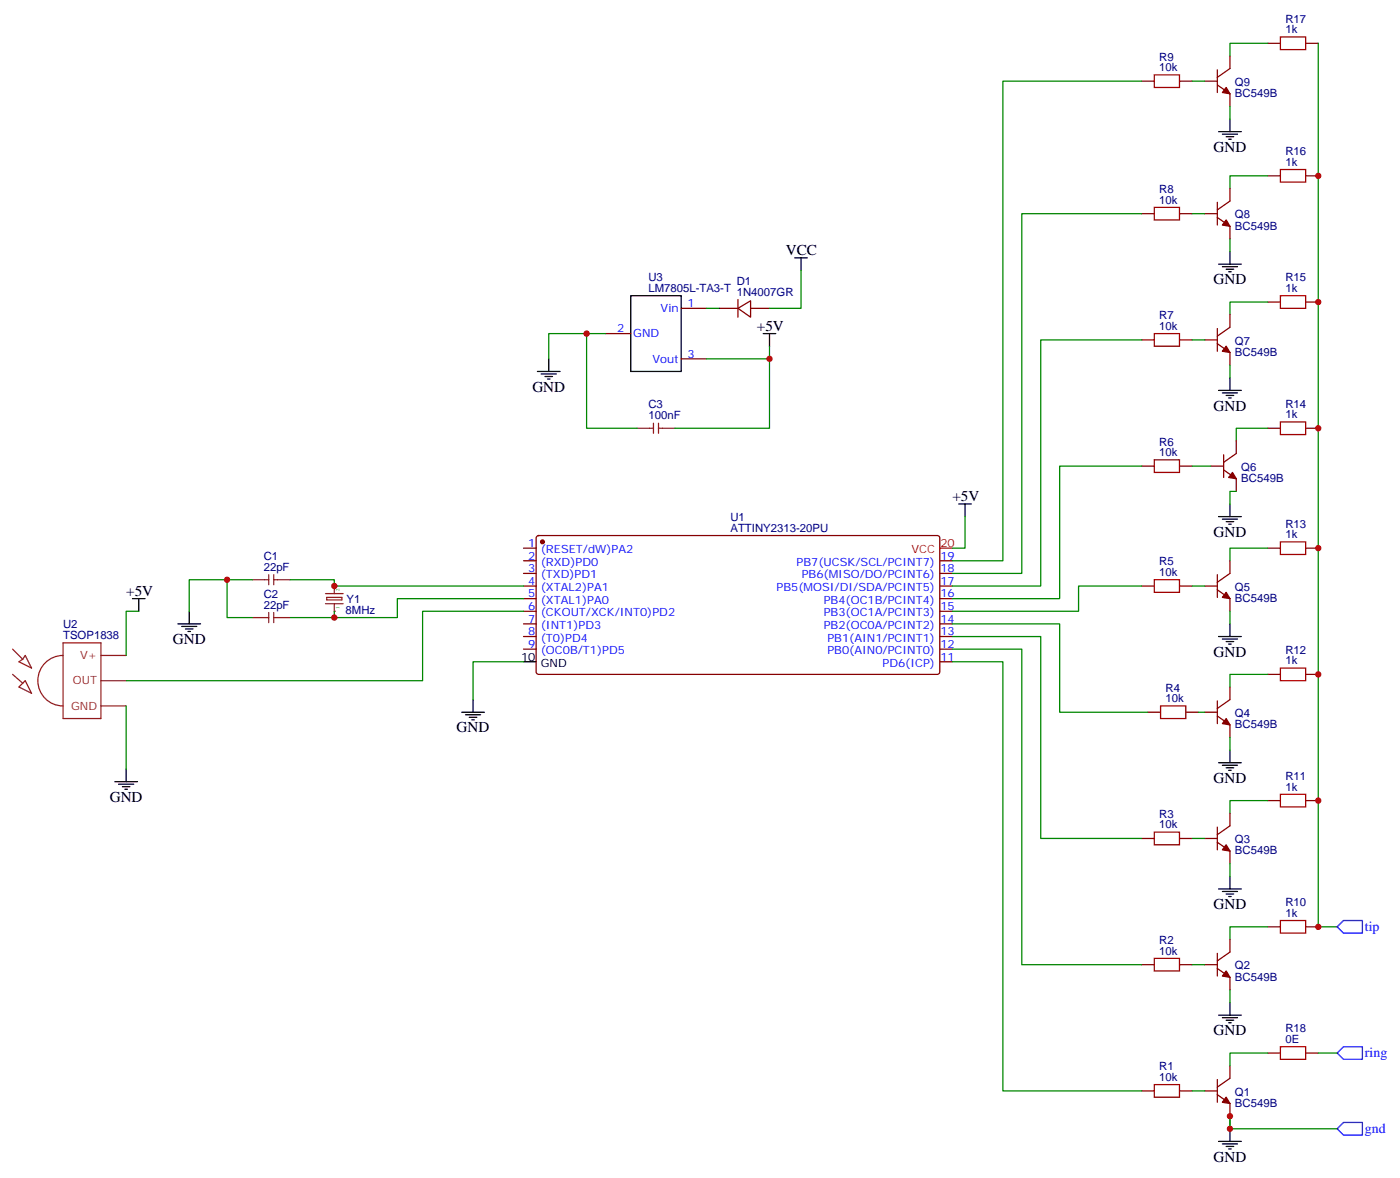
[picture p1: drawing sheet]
<svg xmlns="http://www.w3.org/2000/svg" width="392mm" height="329mm" viewBox="0 0 392 329" stroke-linecap="round" stroke-linejoin="round" font-family="sans-serif">
<g fill="none" stroke="#870000" stroke-width=".35">
<path d="M146.4 153.2h3.5M146.4 156.7h3.5M150.2 149.9l.4-.2h111.8l.4 .7v37.7l-.7 .4-111.7-.1-.5-.6v-37.4zM262.8 156.7h3.5M146.4 160.3h3.5M146.4 163.8h3.5M146.4 167.3h3.5M146.4 170.9h3.5M146.4 174.4h3.5M146.4 177.9h3.5M262.8 160.3h3.5M262.8 163.8h3.5"/>
<path d="M262.8 167.3h3.5M262.8 170.9h3.5M262.8 174.4h3.5M262.8 177.9h3.5M146.4 181.4h3.5M262.8 181.4h3.5M262.8 185h3.5"/>
</g>
<circle cx="151.7" cy="151.4" r=".53" fill="#870000" stroke="#870000" stroke-width=".35"/>
<path d="M146.4 185h3.5" fill="none" stroke="#000" stroke-width=".35"/>
<path d="M262.8 153.2h3.5" fill="none" stroke="#f00" stroke-width=".35"/>
<path d="M91 165.9h5M91 168.7h5M91.4 167h4.2v.7h-4.2zM93.5 163.8v2.1M93.5 168.7v2.2" fill="none" stroke="#8c2424" stroke-width=".35"/>
<g fill="#8c2424">
<circle cx="93.5" cy="163.8" r=".18"/>
<circle cx="93.5" cy="170.9" r=".18"/>
</g>
<g fill="none" stroke="#8c2424" stroke-width=".35">
<path d="M178.2 119.7h4.5M182.7 118.3v2.8M184.1 118.3v2.8M184.1 119.7h4.6M17.6 179.7h10.6v21.1h-10.6zM70.6 162h4.5M70.6 172.6h4.5M75.1 160.6v2.8M75.1 171.2v2.8M76.6 160.6v2.8M76.6 171.2v2.8M76.6 162h4.5"/>
<path d="M76.6 172.6h4.5M3.5 181.4l2.8 2.9M3.5 188.5l2.8 2.5M7.1 190.3l1.7 3.5-3.5-1.8zM7.1 183.2l1.7 3.5-3.5-1.7 1-.7zM17.6 183.2a7.1 7.1 0 0 0-7 7.1 7.1 7.1 0 0 0 7 7M28.2 197.3h7.1M28.2 190.3h7.1M28.2 183.2h7.1"/>
</g>
<g fill="none" stroke="#008700" stroke-width=".35">
<path d="M354.5 12.1h-10.5v3.5M368.7 12.1v246.9h5.2M319.3 22.7h-38.8v134h-14.2M333.4 22.7h3.5M344 29.7v3.6M319.3 59.7h-33.5v100.6h-19.5M333.4 59.7h3.5M354.5 49.1h-10.5v3.6M224 75.6v10.6h-8.8M344 66.8v3.5M164 93.2v26.5h14.2M169.3 93.2h-15.8v7.1"/>
<path d="M197.6 86.2h3.5M215.2 96.8v3.5h-17.6M319.3 95h-28.3v68.8h-24.7M333.4 95h3.5M354.5 84.4h-10.5v3.5M215.2 100.3v19.4h-26.5M344 102.1v3.5M354.5 119.7h-8.8v3.5M319.3 130.3h-23v37h-30M333.4 130.3h5.3M345.7 137.3h-1.7v3.6M269.9 144.4v8.8h-3.6"/>
<path d="M354.5 153.2h-10.5v3.5M38.8 170.9h-3.5v12.3M63.5 162v10.6h7.1M70.6 162h-17.7v8.9M81.1 162h12.4v1.8h52.9M81.1 172.6h12.4M146.4 167.3h-35.3v5.3h-17.6v-1.7M146.4 170.9h-28.2v19.4h-82.9M266.3 177.9h24.7v56.5h28.3M266.3 174.4h30v24.7h24.7M319.3 163.8h-17.7v7.1h-35.3M333.4 163.8h3.5"/>
<path d="M344 170.9v3.5M35.3 197.3v17.6M146.4 185h-14.1v10.5M266.3 185h14.2v119.9h38.8M266.3 181.4h19.5v88.2h33.5M335.1 199.1h1.8M354.5 188.5h-10.5v3.5M344 206.1v3.6M333.4 234.4h3.5M354.5 223.8h-10.5v3.5M344 241.4v3.5M354.5 259h-10.5v3.6"/>
<path d="M333.4 269.6h3.5M344 276.7v3.5M354.5 294.3h-10.5v3.6M368.7 294.3h5.2M333.4 304.9h3.5M344 315.5v-3.5v3.5h29.9"/>
</g>
<g fill="none" stroke="#000" stroke-width=".35">
<path d="M340.8 36.8h6.3M341.8 37.5h4.3M342.9 38.2h2.1M343.6 38.9h.7M344 33.3v3.5M222.2 72.1h3.6M224 72.1v3.5M340.8 73.8h6.3M341.8 74.5h4.3M342.9 75.2h2.1M343.6 76h.7M344 70.3v3.5"/>
<path d="M176.4 82.7h14.1v21.1h-14.1zM213.4 93.2h3.6M215.2 93.2v3.6M150.3 103.8h6.3M151.3 104.5h4.3M152.4 105.2h2.1M153.1 105.9h.7M153.5 100.3v3.5M340.8 109.1h6.3M341.8 109.8h4.3M342.9 110.5h2.1M343.6 111.2h.7"/>
<path d="M344 105.6v3.5M268.1 140.9h3.5M269.9 140.9v3.5M340.8 144.4h6.3M341.8 145.1h4.3M342.9 145.8h2.1M343.6 146.5h.7M344 140.9v3.5M37 167.3h3.6M38.8 167.3v3.6M49.7 174.4h6.4M50.8 175.1h4.2"/>
<path d="M51.9 175.8h2.1M52.6 176.5h.7M52.9 170.9v3.5M340.8 177.9h6.3M341.8 178.6h4.3M342.9 179.3h2.1M344 174.4v3.5M129.1 199.1h6.4M130.2 199.8h4.2M132.3 195.5v3.6M343.6 180h.7M32.1 218.5h6.4"/>
<path d="M33.2 219.2h4.2M34.2 219.9h2.1M35.3 214.9v3.6M131.2 200.5h2.1M131.9 201.2h.7M340.8 213.2h6.3M341.8 213.9h4.3M342.9 214.6h2.1M343.6 215.3h.7M344 209.7v3.5M34.9 220.6h.7M340.8 248.5h6.3"/>
<path d="M341.8 249.2h4.3M342.9 249.9h2.1M343.6 250.6h.7M344 244.9v3.6M340.8 283.7h6.3M341.8 284.4h4.3M342.9 285.2h2.1M343.6 285.9h.7M344 280.2v3.5M340.8 319h6.3M341.8 319.7h4.3M344 315.5v3.5"/>
<path d="M342.9 320.4h2.1M343.6 321.1h.7"/>
</g>
<g fill="none" stroke="#870000" stroke-width=".35">
<path d="M340.4 19.5v6.4M344 15.6v3.6l-3.6 2.4M354.5 12.1h3.6M365.1 12.1h3.6M319.3 22.7h3.5M329.8 22.7h3.6M336.9 22.7h3.5M340.4 23.7l3.6 2.5v3.5M319.3 59.7h3.5M329.8 59.7h3.6M336.9 59.7h3.5M340.4 56.6v6.3"/>
<path d="M344 52.7v3.5l-3.6 2.5M354.5 49.1h3.6M365.1 49.1h3.6M340.4 60.8l3.6 2.5v3.5M169.3 93.2h7.1M190.5 86.2h7.1M201.1 86.2h5.3M206.4 86.2l3.5-2.1v4.6zM206.4 83.7v5M209.9 86.2h5.3M319.3 95h3.5M329.8 95h3.6"/>
<path d="M336.9 95h3.5M340.4 96.1l3.6 2.4v3.6M340.4 91.8v6.4M344 87.9v3.6l-3.6 2.4M354.5 84.4h3.6M365.1 84.4h3.6M190.5 100.3h7.1M354.5 119.7h3.6M365.1 119.7h3.6M319.3 130.3h3.5M329.8 130.3h3.6M338.7 130.3h3.5"/>
<path d="M342.2 131.3l3.5 2.5v3.5M342.2 127.1v6.4M345.7 123.2v3.6l-3.5 2.4M344 156.7v3.6l-3.6 2.4M354.5 153.2h3.6M365.1 153.2h3.6M319.3 163.8h3.5M329.8 163.8h3.6M336.9 163.8h3.5M340.4 164.9l3.6 2.4v3.6M340.4 160.6v6.4M321 199.1h3.6"/>
<path d="M331.6 199.1h3.5M336.9 199.1h3.5M340.4 195.9v6.3M344 192v3.5l-3.6 2.5M354.5 188.5h3.6M365.1 188.5h3.6M340.4 200.1l3.6 2.5v3.5M319.3 234.4h3.5M329.8 234.4h3.6M336.9 234.4h3.5M340.4 235.4l3.6 2.5v3.5M340.4 231.2v6.3"/>
<path d="M344 227.3v3.5l-3.6 2.5M354.5 223.8h3.6M365.1 223.8h3.6M354.5 259h3.6M365.1 259h3.6M319.3 269.6h3.5M329.8 269.6h3.6M336.9 269.6h3.5M340.4 270.7l3.6 2.5v3.5M340.4 266.5v6.3M344 262.6v3.5l-3.6 2.5M344 297.9v3.5l-3.6 2.4"/>
<path d="M354.5 294.3h3.6M365.1 294.3h3.6M319.3 304.9h3.5M329.8 304.9h3.6M336.9 304.9h3.5M340.4 306l3.6 2.4v3.6M340.4 301.7v6.4"/>
</g>
<g fill="none" stroke="#a10000" stroke-width=".35">
<path d="M358.1 10.3h7v3.6h-7zM322.8 20.9h7v3.5h-7zM322.8 58h7v3.5h-7zM358.1 47.4h7v3.5h-7zM322.8 93.2h7v3.6h-7zM358.1 82.7h7v3.5h-7zM358.1 117.9h7v3.6h-7zM322.8 128.5h7v3.5h-7zM358.1 151.4h7v3.6h-7zM322.8 162h7v3.6h-7zM324.6 197.3h7v3.5h-7zM358.1 186.7h7v3.6h-7z"/>
<path d="M322.8 232.6h7v3.5h-7zM358.1 222h7v3.5h-7zM358.1 257.3h7v3.5h-7zM322.8 267.9h7v3.5h-7zM358.1 292.6h7v3.5h-7zM322.8 303.1h7v3.6h-7z"/>
</g>
<path d="M375.7 257.3h5.3v3.5h-5.3l-1.8-1.8zM373.9 294.3l1.8-1.7h5.3v3.5h-5.3zM375.7 313.7h5.3v3.6h-5.3l-1.8-1.8z" fill="none" stroke="#00f" stroke-width=".35"/>
<g fill="#870000" stroke="#870000" stroke-width=".35">
<path d="M342.9 306.7l1.1 1.7-2.2-.3z"/>
<path d="M342.9 271.4l1.1 1.8-2.2-.4z"/>
<path d="M342.9 236.1l1.1 1.8-2.2-.4z"/>
<path d="M342.9 200.8l1.1 1.8-2.2-.4z"/>
<path d="M342.9 165.6l1.1 1.7-2.2-.3z"/>
<path d="M344.7 132l1 1.8-2.1-.3z"/>
<path d="M342.9 96.8l1.1 1.7-2.2-.3z"/>
<path d="M342.9 61.5l1.1 1.8-2.2-.4z"/>
<path d="M342.9 24.4l1.1 1.8-2.2-.3z"/>
</g>
<g fill="#c00">
<circle cx="93.5" cy="163.8" r=".88"/>
<circle cx="93.5" cy="172.6" r=".88"/>
<circle cx="63.5" cy="162" r=".88"/>
<circle cx="368.7" cy="223.8" r=".88"/>
<circle cx="368.7" cy="188.5" r=".88"/>
<circle cx="368.7" cy="153.2" r=".88"/>
<circle cx="368.7" cy="49.1" r=".88"/>
<circle cx="368.7" cy="119.7" r=".88"/>
<circle cx="368.7" cy="84.4" r=".88"/>
<circle cx="368.7" cy="259" r=".88"/>
<circle cx="344" cy="315.5" r=".88"/>
<circle cx="344" cy="312" r=".88"/>
<circle cx="215.2" cy="100.3" r=".88"/>
<circle cx="164" cy="93.2" r=".88"/>
</g>
<g font-size="4.2">
<text x="339.4" y="42.4">GND</text>
<text x="219.8" y="71.4">VCC</text>
<text x="339.4" y="79.5">GND</text>
<text x="211.7" y="92.5">+5V</text>
<text x="148.9" y="109.5">GND</text>
<text x="339.4" y="114.8">GND</text>
<text x="266.3" y="140.2">+5V</text>
<text x="339.4" y="150">GND</text>
<text x="35.3" y="166.6">+5V</text>
<text x="48.3" y="180">GND</text>
<text x="339.4" y="183.6">GND</text>
<text x="127.7" y="204.7">GND</text>
<text x="339.4" y="218.8">GND</text>
<text x="30.7" y="224.1">GND</text>
<text x="339.4" y="254.1">GND</text>
<text x="339.4" y="289.4">GND</text>
<text x="339.4" y="324.7">GND</text>
</g>
<g font-size="3.9" fill="#00f">
<text x="381.7" y="260.2">tip</text>
<text x="381.7" y="295.5">ring</text>
<text x="381.7" y="316.7">gnd</text>
</g>
<g font-size="3.2" fill="#000080">
<text x="359.5" y="9.3">1k</text>
<text x="359.5" y="6.3">R17</text>
<text x="324.2" y="16.9">R9</text>
<text x="324.2" y="19.9">10k</text>
<text x="345.4" y="24">Q9</text>
<text x="345.4" y="27.1">BC549B</text>
<text x="359.5" y="46.3">1k</text>
<text x="359.5" y="43.4">R16</text>
<text x="324.2" y="54">R8</text>
<text x="324.2" y="56.9">10k</text>
<text x="345.4" y="64.2">BC549B</text>
<text x="345.4" y="61">Q8</text>
<text x="181.3" y="81.5">LM7805L-TA3-T</text>
<text x="181.3" y="78.5">U3</text>
<text x="206" y="82.7">1N4007GR</text>
<text x="206" y="79.5">D1</text>
<text x="359.5" y="81.6">1k</text>
<text x="359.5" y="78.7">R15</text>
<text x="324.2" y="89.2">R7</text>
<text x="324.2" y="92.2">10k</text>
<text x="345.4" y="99.4">BC549B</text>
<text x="345.4" y="96.3">Q7</text>
<text x="359.5" y="113.9">R14</text>
<text x="181.3" y="117.2">100nF</text>
<text x="181.3" y="114.2">C3</text>
<text x="359.5" y="116.9">1k</text>
<text x="324.2" y="124.5">R6</text>
<text x="324.2" y="127.5">10k</text>
<text x="347.1" y="131.6">Q6</text>
<text x="347.1" y="134.7">BC549B</text>
<text x="204.3" y="148.6">ATTINY2313-20PU</text>
<text x="204.3" y="145.5">U1</text>
<text x="359.5" y="147.5">R13</text>
<text x="359.5" y="150.4">1k</text>
<text x="73.7" y="159.6">22pF</text>
<text x="73.7" y="156.5">C1</text>
<text x="324.2" y="161">10k</text>
<text x="324.2" y="158">R5</text>
<text x="73.7" y="167.1">C2</text>
<text x="345.4" y="165.1">Q5</text>
<text x="73.7" y="170.1">22pF</text>
<text x="96.7" y="171.7">8MHz</text>
<text x="96.9" y="168.5">Y1</text>
<text x="345.4" y="168.2">BC549B</text>
<text x="17.6" y="178.6">TSOP1838</text>
<text x="17.7" y="175.4">U2</text>
<text x="359.5" y="185.7">1k</text>
<text x="359.5" y="182.7">R12</text>
<text x="326" y="196.3">10k</text>
<text x="326" y="193.3">R4</text>
<text x="345.4" y="203.5">BC549B</text>
<text x="345.4" y="200.4">Q4</text>
<text x="359.5" y="220.9">1k</text>
<text x="359.5" y="218">R11</text>
<text x="324.2" y="231.5">10k</text>
<text x="324.2" y="228.6">R3</text>
<text x="345.4" y="238.8">BC549B</text>
<text x="345.4" y="235.7">Q3</text>
<text x="359.5" y="256.2">1k</text>
<text x="359.5" y="253.3">R10</text>
<text x="324.2" y="263.9">R2</text>
<text x="324.2" y="266.8">10k</text>
<text x="345.4" y="274.1">BC549B</text>
<text x="345.4" y="270.9">Q2</text>
<text x="359.5" y="291.5">0E</text>
<text x="359.5" y="288.6">R18</text>
<text x="324.2" y="299.1">R1</text>
<text x="324.2" y="302.1">10k</text>
<text x="345.4" y="309.3">BC549B</text>
<text x="345.4" y="306.2">Q1</text>
</g>
<g font-size="3.2" fill="#00f">
<text x="184.7" y="87.2">Vin</text>
<text x="192.3" y="85.8">1</text>
<text x="172.6" y="92.9">2</text>
<text x="177.1" y="94.3">GND</text>
<text x="182.4" y="101.4">Vout</text>
<text x="192.3" y="99.9">3</text>
<text x="147.7" y="152.9">1</text>
<text x="151.2" y="154.6">(RESET/dW)PA2</text>
<text x="147.7" y="156.4">2</text>
<text x="147.7" y="159.9">3</text>
<text x="151.2" y="158.2">(RXD)PD0</text>
<text x="151.2" y="161.7">(TXD)PD1</text>
<text x="222.8" y="158.2">PB7(UCSK/SCL/PCINT7)</text>
<text x="224.2" y="161.7">PB6(MISO/DO/PCINT6)</text>
<text x="263" y="159.9">18</text>
<text x="263" y="156.4">19</text>
<text x="147.7" y="163.4">4</text>
<text x="147.7" y="167">5</text>
<text x="151.2" y="165.2">(XTAL2)PA1</text>
<text x="217.2" y="165.2">PB5(MOSI/DI/SDA/PCINT5)</text>
<text x="263" y="167">16</text>
<text x="263" y="163.4">17</text>
<text x="147.7" y="170.5">6</text>
<text x="151.2" y="168.7">(XTAL1)PA0</text>
<text x="151.2" y="172.3">(CKOUT/XCK/INT0)PD2</text>
<text x="230.4" y="168.7">PB4(OC1B/PCINT4)</text>
<text x="230.4" y="172.3">PB3(OC1A/PCINT3)</text>
<text x="263" y="170.5">15</text>
<text x="147.7" y="174">7</text>
<text x="147.7" y="177.6">8</text>
<text x="151.2" y="175.8">(INT1)PD3</text>
<text x="151.2" y="179.3">(T0)PD4</text>
<text x="230.4" y="175.8">PB2(OC0A/PCINT2)</text>
<text x="231.4" y="179.3">PB1(AIN1/PCINT1)</text>
<text x="263" y="177.6">13</text>
<text x="263" y="174">14</text>
<text x="147.7" y="181.1">9</text>
<text x="151.2" y="182.8">(OC0B/T1)PD5</text>
<text x="231.4" y="182.8">PB0(AIN0/PCINT0)</text>
<text x="263" y="184.6">11</text>
<text x="263" y="181.1">12</text>
<text x="246.8" y="186.4">PD6(ICP)</text>
</g>
<g font-size="3.2" fill="#f00">
<text x="254.9" y="154.6">VCC</text>
<text x="263" y="152.9">20</text>
</g>
<g font-size="3.2" fill="#8d2323">
<text x="22.4" y="184.3">V+</text>
<text x="20.4" y="191.3">OUT</text>
<text x="19.9" y="198.4">GND</text>
</g>
<g font-size="3.2">
<text x="145.7" y="184.6">10</text>
<text x="151.2" y="186.4">GND</text>
</g>
<g font-size="1.4" fill="#238d23">
<text x="94.9" y="165.2" transform="rotate(-90 94.9 165.2)">2</text>
<text x="94.9" y="170.1" transform="rotate(-90 94.9 170.1)">1</text>
</g>
</svg>
